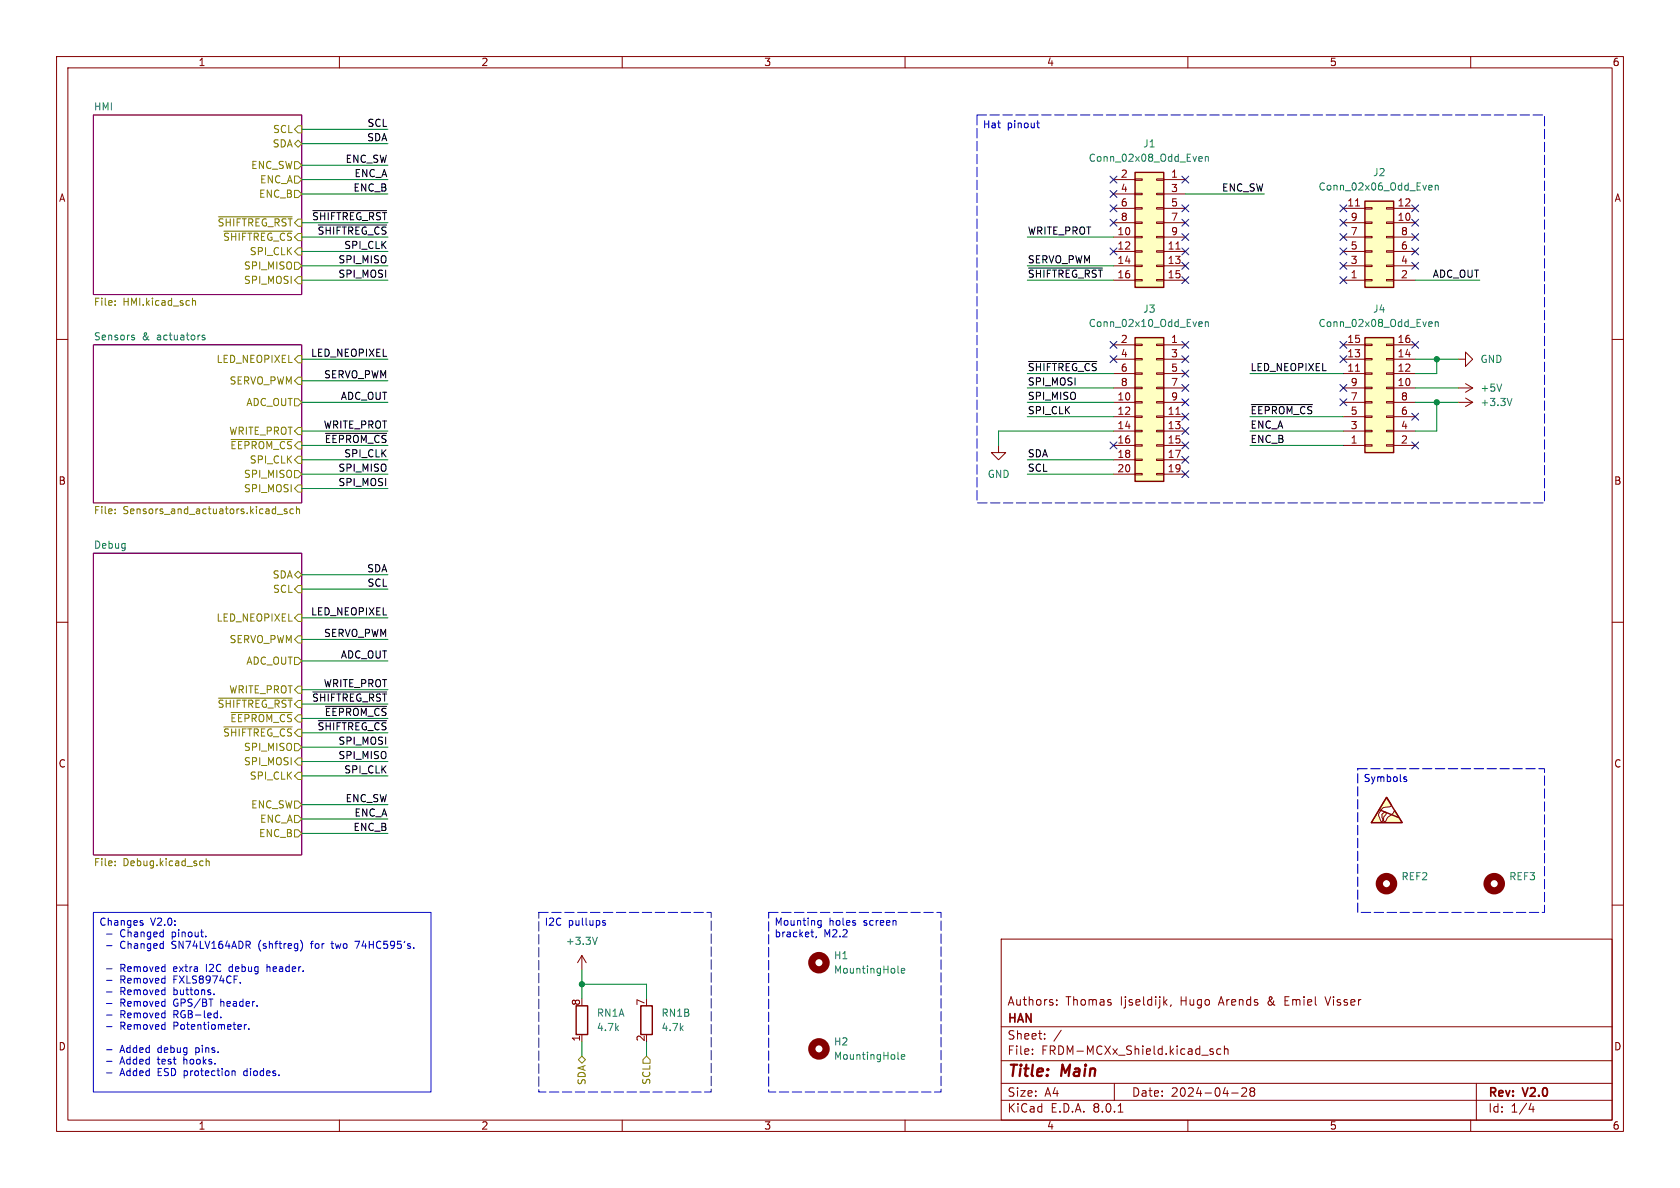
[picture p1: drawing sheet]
<svg xmlns="http://www.w3.org/2000/svg" width="297mm" height="210mm" viewBox="0 0 297 210" stroke-linecap="round" stroke-linejoin="round" font-family="sans-serif">
<g fill="none" stroke="#840000" stroke-width=".18">
<path d="M10 10h277v190h-277zM12 12h273v186h-273zM60 10v2M110 10v2M160 10v2M210 10v2M260 10v2M10 60h2M285 60h2M10 110h2M285 110h2M10 160h2"/>
<path d="M285 160h2M177 166h108v32h-108zM186.8 177.6v.1M186.8 176.8v.1M205.9 177.1l.4 .6M206.3 176.7l-.6 .6M207 177.6l-.1 .3M234.2 176.2l.5 1.5M60 198v2M110 198v2M160 198v2M177 194.5h108"/>
<path d="M177 191.5h108M177 187.5h108M177 181.5h108M182.5 186.3v.1M182.5 185.5v.1M184.7 183.6v.1M184.7 182.8v.1M187.6 182.1l-1.3 2M197 191.5v3M197.7 196.6h.8M210 198v2M213.9 185.7l.6 .4-.2 .3-.4-.1"/>
<path d="M214.5 185.5l-.4-.1-.2 .2M215.8 185.5l-.4-.1-.3 .3v.4l.1 .2h.6M216.5 185.5l.2-.1 .3 .1 .1 .9M216.5 184.9v1.5M217.7 193.2h1.2M219.5 192.4l.6-.1 .2 .1 .1 .3-.9 1.1h.9M221.2 192.9l-.2-.2 .2-.4 .5 .1 .1 .2-.3 .3M221.2 192.9l-.2 .3v.3l.2 .3 .5-.1 .1-.2-.1-.4-.2-.2M221.2 192.9h.3M260 198v2M261 191.5v6.5M270.7 195l-.4 1.1h.9"/>
<path d="M271 195.6v1"/>
</g>
<path d="M16.5 20.3h36.8v31.8h-36.8zM16.5 61h36.8v27.9h-36.8zM16.5 97.8h36.8v53.3h-36.8z" fill="none" stroke="#840084" stroke-width=".18"/>
<g fill="none" stroke="#848400" stroke-width=".18">
<path d="M38.6 38.3h13.1M52.1 25.4l.6-.6 .6 .6-.6 .6zM52.1 28.6h.6l.6 .6-.6 .6h-.6zM52.1 33.7h.6l.6 .6-.6 .6h-.6zM52.1 31.1h.6l.6 .7-.6 .6h-.6zM52.7 22.2h.6v1.3h-.6l-.6-.6zM20.4 53.2v.1M20.4 53.9v.1M34 52.7v1.3M34 53.3l.2-.2 .3 .1 .1 .8M39.6 40.9h12.1M52.1 46.4h.6l.6 .6-.6 .6h-.6z"/>
<path d="M52.7 48.9h.6v1.3h-.6l-.6-.7zM52.7 43.8h.6v1.3h-.6l-.6-.6zM40.8 77.7h10.9M52.1 70.5h.6l.6 .6-.6 .7h-.6zM52.7 62.9h.6v1.2h-.6l-.6-.6zM52.7 66.7h.6v1.2h-.6l-.6-.6zM52.7 75.6h.6v1.2h-.6l-.6-.6zM20.4 90.7v.1M20.4 90v.1M49 90.9h1M50.7 90h-.3l-.2 .1 .1 .2 .4 .1v.3h-.5M51.9 90h-.4l-.2 .2 .1 .5h.5"/>
<path d="M52.1 83.2h.6l.6 .6-.6 .7h-.6zM52.4 90.1l.2-.1h.3l.1 .8M52.4 89.5v1.3M52.7 80.6h.6v1.3h-.6l-.6-.6zM52.7 85.7h.6v1.3h-.6l-.6-.6zM52.1 101.6l.6-.6 .6 .6-.6 .6zM52.1 116.2h.6l.6 .6-.6 .7h-.6zM52.1 113l.6-.6h.6v1.3h-.6zM52.7 103.5h.6v1.3h-.6l-.6-.7zM52.7 108.6h.6v1.3h-.6l-.6-.7zM38.6 123.4h13.1M39.6 128.5h12.1"/>
<path d="M40.8 126h10.9M52.1 131.4h.6l.6 .7-.6 .6h-.6zM52.7 136.5h.6v1.3h-.6l-.6-.6zM52.7 134h.6v1.3h-.6l-.6-.7zM52.7 121.3h.6v1.3h-.6l-.6-.7zM20.4 152.3v.1M20.4 152.9v.1M35.8 152.2l.1 .1M35.9 153h-.1M36.4 151.8v1.2M36.4 152.3l.2-.1 .3 .1 .1 .7M52.1 141.6h.6l.6 .6-.6 .7h-.6z"/>
<path d="M52.1 144.1h.6l.6 .7-.6 .6h-.6zM52.1 146.7h.6l.6 .6-.6 .7h-.6z"/>
</g>
<path d="M23.4 59.7h.3l.1 .2-.2 .2h-.2M23.4 59.2l.3 .1M36.2 59.3l-.3-.1-.2 .2 .1 .2 .4 .1v.3h-.5" fill="none" stroke="#008484" stroke-width=".18"/>
<circle cx="245.1" cy="156.2" r="1.27" fill="none" stroke="#840000" stroke-width="1.3"/>
<path d="M245.1 140.9l.9 1.4-.3 .3-.5 .1a1.49 1.49 0 0 0-1.4 1l-.1 .5 .5 1.1 .2-.2-.1-1.1 .2-.2a.31 .31 0 0 1 .5-.1 .31 .31 0 0 1-.1 .5 .92 .92 0 0 0-.2 1 .44 .44 0 0 0 .5-.5l1-.9 .4-.5 1.3 2.1h-5.4z" fill="#ffffc2"/>
<path d="M243.8 143.1l3.5 1.4M245.1 141l2.8 4.4h-5.5z" fill="none" stroke="#840000" stroke-width=".25"/>
<path d="M245.1 140.9l.9 1.4-.3 .3-.5 .1a1.49 1.49 0 0 0-1.4 1l-.1 .5 .5 1.1 .2-.2-.1-1.1 .2-.2a.31 .31 0 0 1 .5-.1 .31 .31 0 0 1-.1 .5 .92 .92 0 0 0-.2 1 .44 .44 0 0 0 .5-.5l1-.9 .4-.5 1.3 2.1h-5.4z" fill="none" stroke="#840000" stroke-width=".18"/>
<path d="M200.7 59.7h5v25.4h-5z" fill="#ffffc2"/>
<g fill="none" stroke="#840000" stroke-width=".18">
<path d="M196.8 61h3.9M196.8 71.1h3.9M196.8 73.7h3.9M196.8 76.2h3.9M196.8 78.7h3.9M196.8 63.5h3.9M196.8 66h3.9M196.8 68.6h3.9M200.7 78.6h1.2v.3h-1.2zM200.7 76.1h1.2v.2h-1.2zM200.7 73.5h1.2v.3h-1.2zM200.7 71h1.2v.2h-1.2z"/>
<path d="M200.7 68.5h1.2v.2h-1.2zM200.7 65.9h1.2v.3h-1.2zM200.7 63.4h1.2v.2h-1.2zM200.7 60.8h1.2v.3h-1.2zM204.5 78.6h1.2v.3h-1.2zM204.5 76.1h1.2v.2h-1.2zM204.5 73.5h1.2v.3h-1.2zM204.5 71h1.2v.2h-1.2zM204.5 68.5h1.2v.2h-1.2zM204.5 65.9h1.2v.3h-1.2zM204.5 63.4h1.2v.2h-1.2zM204.5 60.8h1.2v.3h-1.2z"/>
<path d="M205.7 61h3.8M205.7 71.1h3.8M205.7 73.7h3.8M205.7 76.2h3.8M205.7 78.7h3.8M205.7 63.5h3.8M205.7 66h3.8M205.7 68.6h3.8M207.9 73.2h.7M196.8 81.3h3.9M196.8 83.8h3.9M200.7 83.7h1.2v.2h-1.2z"/>
<path d="M200.7 81.2h1.2v.2h-1.2zM204.5 83.7h1.2v.2h-1.2zM204.5 81.2h1.2v.2h-1.2zM205.7 81.3h3.8M205.7 83.8h3.8M102.9 168.9l-.8 1.3M102.9 168.9v2.6M102.9 168.9l.7 1.3M102.9 182.9v1.3"/>
</g>
<path d="M200.7 59.7h5v25.4h-5zM101.9 177.8h2v5.1h-2zM113.3 177.8h2v5.1h-2z" fill="none" stroke="#840000" stroke-width=".25"/>
<path d="M212.1 56.9h.4v.3l-.6 .1M212.5 57.7h-.4M213.1 57l.2-.1h.3v.8M213.1 56.9v.8M105.6 165.7l-.4 1.2M158.7 171.8l.2 .2M159.3 171.6l.6-.1v-.3h-.4l-.2 .2 .1 .6h.5M158.7 187.1l.2 .2M159.3 186.8l.6-.1v-.2l-.4-.1-.2 .2 .1 .6h.5" fill="none" stroke="#008484" stroke-width=".18"/>
<g fill="none" stroke="#840000" stroke-width="1.3">
<circle cx="264.2" cy="156.2" r="1.27"/>
<circle cx="144.8" cy="170.2" r="1.27"/>
<circle cx="144.8" cy="185.4" r="1.27"/>
</g>
<path d="M241.3 35.6h5.1v15.2h-5.1z" fill="#ffffc2"/>
<g fill="none" stroke="#840000" stroke-width=".18">
<path d="M237.5 39.4h3.8M237.5 36.8h3.8M239.6 36.4h.8M241.3 36.7h1.3v.3h-1.3zM241.3 39.2h1.3v.3h-1.3zM245.1 36.7h1.3v.3h-1.3zM245.1 39.2h1.3v.3h-1.3zM246.4 39.4h3.8M246.4 36.8h3.8M237.5 49.5h3.8M237.5 47h3.8M237.5 44.5h3.8"/>
<path d="M237.5 41.9h3.8M241.3 41.8h1.3v.2h-1.3zM241.3 44.3h1.3v.3h-1.3zM241.3 46.9h1.3v.2h-1.3zM241.3 49.4h1.3v.3h-1.3zM245.1 41.8h1.3v.2h-1.3zM245.1 44.3h1.3v.3h-1.3zM245.1 46.9h1.3v.2h-1.3zM245.1 49.4h1.3v.3h-1.3zM246.4 49.5h3.8M246.4 47h3.8M246.4 44.5h3.8"/>
<path d="M246.4 41.9h3.8M257.8 71.1h2.5M257.8 68.6h2.5M259.1 70.4l1.2 .7M259.1 67.8l1.2 .8M260.3 71.1l-1.2 .8M260.3 68.6l-1.2 .7"/>
</g>
<path d="M241.3 35.6h5.1v15.2h-5.1z" fill="none" stroke="#840000" stroke-width=".25"/>
<path d="M252.8 32.8h.3l.1 .3-.6 .1M253.1 33.5l-.3 .1M253.7 32.9l.2-.1h.3l.1 .8M253.7 32.8v.8M265.5 67.9l-.4 1.3M267.3 70.4l-.4 1.3" fill="none" stroke="#008484" stroke-width=".18"/>
<path d="M241.3 59.7h5.1v20.3h-5.1z" fill="#ffffc2"/>
<g fill="none" stroke="#840000" stroke-width=".18">
<path d="M176.5 78.7v1.3h1.3l-1.3 1.3-1.2-1.3h1.2M237.5 78.7h3.8M237.5 68.6h3.8M237.5 66h3.8M237.5 63.5h3.8M237.5 61h3.8M237.5 76.2h3.8M237.5 73.7h3.8M237.5 71.1h3.8M239.6 65.6h.8M241.3 60.8h1.3v.3h-1.3zM241.3 63.4h1.3v.2h-1.3z"/>
<path d="M241.3 65.9h1.3v.3h-1.3zM241.3 68.5h1.3v.2h-1.3zM241.3 71h1.3v.2h-1.3zM241.3 73.5h1.3v.3h-1.3zM241.3 76.1h1.3v.2h-1.3zM241.3 78.6h1.3v.3h-1.3zM245.1 60.8h1.3v.3h-1.3zM245.1 63.4h1.3v.2h-1.3zM245.1 65.9h1.3v.3h-1.3zM245.1 68.5h1.3v.2h-1.3zM245.1 71h1.3v.2h-1.3zM245.1 73.5h1.3v.3h-1.3z"/>
<path d="M245.1 76.1h1.3v.2h-1.3zM245.1 78.6h1.3v.3h-1.3zM246.4 78.7h3.8M246.4 68.6h3.8M246.4 66h3.8M246.4 63.5h3.8M246.4 61h3.8M246.4 76.2h3.8M246.4 73.7h3.8M246.4 71.1h3.8M257.8 63.5h1.3v-1.3l1.2 1.3-1.2 1.3v-1.3"/>
</g>
<path d="M241.3 59.7h5.1v20.3h-5.1z" fill="none" stroke="#840000" stroke-width=".25"/>
<path d="M252.8 56.9h.3l.1 .3-.6 .1M253.1 57.7h-.3M253.7 57l.2-.1h.3l.1 .8M253.7 56.9v.8" fill="none" stroke="#008484" stroke-width=".18"/>
<path d="M200.7 30.5h5v20.3h-5z" fill="#ffffc2"/>
<g fill="none" stroke="#840000" stroke-width=".18">
<path d="M196.8 31.8h3.9M196.8 34.3h3.9M196.8 36.8h3.9M196.8 39.4h3.9M200.7 39.2h1.2v.3h-1.2zM200.7 36.7h1.2v.3h-1.2zM200.7 34.2h1.2v.2h-1.2zM200.7 31.6h1.2v.3h-1.2zM204.5 39.2h1.2v.3h-1.2zM204.5 36.7h1.2v.3h-1.2zM204.5 34.2h1.2v.2h-1.2zM204.5 31.6h1.2v.3h-1.2z"/>
<path d="M205.7 31.8h3.8M205.7 34.3h3.8M205.7 36.8h3.8M205.7 39.4h3.8M196.8 41.9h3.9M196.8 44.5h3.9M196.8 47h3.9M196.8 49.5h3.9M200.7 49.4h1.2v.3h-1.2zM200.7 46.9h1.2v.2h-1.2zM200.7 44.3h1.2v.3h-1.2zM200.7 41.8h1.2v.2h-1.2z"/>
<path d="M204.5 49.4h1.2v.3h-1.2zM204.5 46.9h1.2v.2h-1.2zM204.5 44.3h1.2v.3h-1.2zM204.5 41.8h1.2v.2h-1.2zM205.7 41.9h3.8M205.7 44.5h3.8M205.7 47h3.8M205.7 49.5h3.8M207.9 44h.7"/>
</g>
<path d="M200.7 30.5h5v20.3h-5z" fill="none" stroke="#840000" stroke-width=".25"/>
<path d="M212.1 27.7h.4v.3l-.6 .1M212.5 28.5h-.4M213.1 27.8l.2-.1h.3v.8M213.1 27.7v.8" fill="none" stroke="#008484" stroke-width=".18"/>
<path d="M102.2 187.3l.7-.6 .6 .6-.6 .7zM113.7 187.3l.6-.6 .6 .6v.7h-1.2z" fill="none" stroke="#848400" stroke-width=".18"/>
<path d="M55.3 37.2h13.1M56.3 39.8h12.1M181.8 47.4h13.1M57.5 76.6h10.9M181.8 63.9h12.1M221.2 71.5h10.8M55.3 122.3h13.1M56.3 127.4h12.1M57.5 124.9h10.9" fill="none" stroke="#000" stroke-width=".18"/>
<path d="M172.7 20.3h100.3v68.6h-100.3zM240 135.9h33v25.4h-33zM95.2 161.3h30.5v31.7h-30.5zM135.9 161.3h30.5v31.7h-30.5z" fill="none" stroke="#0000c2" stroke-width=".18" stroke-dasharray="1.7 .6"/>
<g fill="none" stroke="#0000c2" stroke-width=".18">
<path d="M183.3 21.7h.5M183.4 21.3v1.1l.4 .2M248.2 137.7l.5 .2-.1 .2-.3 .1M248.2 137.4h.4M16.5 161.3h59.7v31.7h-59.7zM18.8 165.1h1M18.8 167.2h1M18.8 171.3h1M18.8 173.3h1M18.8 175.3h1M18.8 177.4h1M18.8 179.4h1"/>
<path d="M24.9 163.1l.3 .1 .1 .2-.2 .2h-.2M24.9 162.7l.3 .1M36.4 165.5v.1M37.8 175.7v.1M39 179.8v.1M40.6 171l-.1 .1 .1 .6M47.2 170.5v1.2M47.6 170.9l-.4 .1M53.2 166.3a1.49 1.49 0 0 1 0 1.8M54.9 166.8h.5M55.1 166.4v1.3M58.5 166.8h.5"/>
<path d="M58.7 166.4v1.1l.3 .2M62.7 166.4h.9l-.6 1.3M106.6 163.1l.4 .1 .1 .2-.2 .2-.4-.1M106.6 162.8h.4M143.6 165.5l.2 .1M144.3 165.5l-.1 .3M144.6 163.4l.2 .2 .4-.1M145.2 162.7v1l-.3 .3-.3-.1M145.2 162.8l-.4-.1-.2 .1M18.8 181.5h1M18.8 185.6h1M18.8 187.6h1"/>
<path d="M18.8 189.7h1M41.2 189.3l.4 .2v.6M43.2 189.4l-.1 .1 .1 .6M43.2 181.1v.9M43.6 181.1l-.4 .3M44 181.8v.2"/>
</g>
<g fill="none" stroke="#008400" stroke-width=".18">
<path d="M53.3 22.9h15.3M53.3 31.8h15.3M53.3 29.2h15.3M53.3 25.4h15.3M53.3 39.4h15.3M53.3 34.3h15.3M209.5 34.3h14M53.3 47h15.3M53.3 49.5h15.3M53.3 41.9h15.3M53.3 44.5h15.3M181.6 47h15.2"/>
<path d="M181.6 49.5h15.2M181.6 41.9h15.2M250.2 49.5h11.4M53.3 78.7h15.3M53.3 67.3h15.3M53.3 71.1h15.3M53.3 63.5h15.3M53.3 76.2h15.3M181.6 71.1h15.2M181.6 68.6h15.2M181.6 73.7h15.2M181.6 66h15.2"/>
<path d="M196.8 76.2h-20.3v2.5M221 78.7h16.5M221 76.2h16.5M221 73.7h16.5M221 66h16.5M250.2 71.1h7.6M250.2 63.5h7.6M250.2 68.6h7.6M254 71.1v5.1h-3.8M254 63.5v2.5h-3.8M53.3 81.3h15.3M53.3 86.4h15.3"/>
<path d="M53.3 83.8h15.3M181.6 81.3h15.2M181.6 83.8h15.2M53.3 104.1h15.3M53.3 101.6h15.3M53.3 109.2h15.3M53.3 113h15.3M53.3 116.8h15.3M53.3 121.9h15.3M53.3 132.1h15.3M53.3 137.2h15.3M53.3 134.6h15.3"/>
<path d="M53.3 129.5h15.3M53.3 124.5h15.3M53.3 127h15.3M53.3 144.8h15.3M53.3 147.3h15.3M53.3 142.2h15.3M102.9 171.5v5M102.9 174h11.4v2.5M102.9 184.2v2.5M114.3 184.2v2.5"/>
</g>
<g fill="none" stroke="#000084" stroke-width=".18">
<path d="M196.2 31.1l1.3 1.3M196.2 36.2l1.3 1.2M196.2 38.8l1.3 1.2M196.2 33.7l1.3 1.2M197.5 36.2l-1.3 1.2M197.5 31.1l-1.3 1.3M197.5 38.8l-1.3 1.2M197.5 33.7l-1.3 1.2M208.9 31.1l1.3 1.3M208.9 38.8l1.3 1.2M208.9 36.2l1.3 1.2M210.2 31.1l-1.3 1.3"/>
<path d="M210.2 38.8l-1.3 1.2M210.2 36.2l-1.3 1.2M236.9 36.2l1.2 1.2M236.9 38.8l1.2 1.2M238.1 36.2l-1.2 1.2M238.1 38.8l-1.2 1.2M249.6 38.8l1.2 1.2M249.6 36.2l1.2 1.2M250.8 38.8l-1.2 1.2M250.8 36.2l-1.2 1.2M196.2 43.8l1.3 1.3M197.5 43.8l-1.3 1.3"/>
<path d="M208.9 41.3l1.3 1.2M208.9 43.8l1.3 1.3M208.9 48.9l1.3 1.2M208.9 46.4l1.3 1.2M210.2 41.3l-1.3 1.2M210.2 43.8l-1.3 1.3M210.2 48.9l-1.3 1.2M210.2 46.4l-1.3 1.2M236.9 41.3l1.2 1.2M236.9 46.4l1.2 1.2M236.9 43.8l1.2 1.3M236.9 48.9l1.2 1.2"/>
<path d="M238.1 41.3l-1.2 1.2M238.1 48.9l-1.2 1.2M238.1 46.4l-1.2 1.2M238.1 43.8l-1.2 1.3M249.6 41.3l1.2 1.2M249.6 46.4l1.2 1.2M249.6 43.8l1.2 1.3M250.8 41.3l-1.2 1.2M250.8 46.4l-1.2 1.2M250.8 43.8l-1.2 1.3M196.2 78.1l1.3 1.2M196.2 60.4l1.3 1.2"/>
<path d="M196.2 62.9l1.3 1.2M197.5 78.1l-1.3 1.2M197.5 60.4l-1.3 1.2M197.5 62.9l-1.3 1.2M208.9 68l1.3 1.2M208.9 75.6l1.3 1.2M208.9 65.4l1.3 1.2M208.9 73.1l1.3 1.2M208.9 70.5l1.3 1.2M208.9 78.1l1.3 1.2M208.9 60.4l1.3 1.2M208.9 62.9l1.3 1.2"/>
<path d="M210.2 68l-1.3 1.2M210.2 65.4l-1.3 1.2M210.2 75.6l-1.3 1.2M210.2 73.1l-1.3 1.2M210.2 70.5l-1.3 1.2M210.2 78.1l-1.3 1.2M210.2 60.4l-1.3 1.2M210.2 62.9l-1.3 1.2M236.9 60.4l1.2 1.2M236.9 68l1.2 1.2M236.9 62.9l1.2 1.2M236.9 70.5l1.2 1.2"/>
<path d="M238.1 60.4l-1.2 1.2M238.1 68l-1.2 1.2M238.1 62.9l-1.2 1.2M238.1 70.5l-1.2 1.2M249.6 73.1l1.2 1.2M249.6 78.1l1.2 1.2M249.6 60.4l1.2 1.2M250.8 73.1l-1.2 1.2M250.8 78.1l-1.2 1.2M250.8 60.4l-1.2 1.2M208.9 80.7l1.3 1.2M208.9 83.2l1.3 1.2"/>
<path d="M210.2 80.7l-1.3 1.2M210.2 83.2l-1.3 1.2"/>
</g>
<g fill="#008400" stroke="#008400" stroke-width=".18">
<circle cx="254" cy="71.1" r=".46"/>
<circle cx="254" cy="63.5" r=".46"/>
<circle cx="102.9" cy="174" r=".46"/>
</g>
<g font-size="2.8" fill="#840000">
<text x="178" y="190.9">Title:</text>
<text x="187.7" y="190.9">Main</text>
</g>
<g font-size="2.1" fill="#840000">
<text x="178" y="178">Authors:</text>
<text x="188.4" y="178">Thomas</text>
<text x="198.1" y="178">Ijseldijk,</text>
<text x="208.8" y="178">Hugo</text>
<text x="215.8" y="178">Arends</text>
<text x="224.5" y="178">&amp;</text>
<text x="227.7" y="178">Emiel</text>
<text x="235.1" y="178">Visser</text>
<text x="178" y="184">Sheet:</text>
<text x="178" y="181.2">HAN</text>
<text x="178" y="186.7">File:</text>
<text x="184.1" y="186.7">FRDM-MCXx_Shield.kicad_sch</text>
<text x="178" y="196.9">KiCad</text>
<text x="178" y="194.1">Size:</text>
<text x="184.7" y="194.1">A4</text>
<text x="185.7" y="196.9">E.D.A.</text>
<text x="193.3" y="196.9">8.0.1</text>
<text x="200" y="194.1">Date:</text>
<text x="207" y="194.1">2024-04-28</text>
<text x="263" y="194.3">Rev:</text>
<text x="263" y="196.9">Id:</text>
<text x="267.1" y="196.9">1/4</text>
<text x="269.4" y="194.3">V2.0</text>
</g>
<g font-size="1.8" fill="#840000">
<text x="35" y="11.9">1</text>
<text x="85" y="11.9">2</text>
<text x="135" y="11.9">3</text>
<text x="185" y="11.9">4</text>
<text x="235" y="11.9">5</text>
<text x="285" y="11.9">6</text>
<text x="10.3" y="35.9">A</text>
<text x="198" y="31.5">2</text>
<text x="198" y="34">4</text>
<text x="206.9" y="31.5">1</text>
<text x="206.9" y="34">3</text>
<text x="285.3" y="35.9">A</text>
<text x="197.4" y="41.7">10</text>
<text x="198" y="36.6">6</text>
<text x="198" y="39.1">8</text>
<text x="206.9" y="36.6">5</text>
<text x="206.9" y="39.1">7</text>
<text x="206.9" y="41.7">9</text>
<text x="238.1" y="36.6">11</text>
<text x="238.7" y="41.7">7</text>
<text x="238.7" y="39.1">9</text>
<text x="247" y="39.1">10</text>
<text x="247" y="36.6">12</text>
<text x="247.6" y="41.7">8</text>
<text x="197.4" y="44.2">12</text>
<text x="197.4" y="46.7">14</text>
<text x="206.3" y="44.2">11</text>
<text x="206.3" y="46.7">13</text>
<text x="238.7" y="46.7">3</text>
<text x="238.7" y="44.2">5</text>
<text x="247.6" y="46.7">4</text>
<text x="247.6" y="44.2">6</text>
<text x="206.3" y="49.3">15</text>
<text x="238.7" y="49.3">1</text>
<text x="247.6" y="49.3">2</text>
<text x="198" y="60.7">2</text>
<text x="198" y="63.2">4</text>
<text x="198" y="65.8">6</text>
<text x="206.9" y="60.7">1</text>
<text x="206.9" y="63.2">3</text>
<text x="206.9" y="65.8">5</text>
<text x="238.1" y="65.8">11</text>
<text x="238.1" y="63.2">13</text>
<text x="238.1" y="60.7">15</text>
<text x="247" y="65.8">12</text>
<text x="247" y="63.2">14</text>
<text x="247" y="60.7">16</text>
<text x="197.4" y="70.9">10</text>
<text x="198" y="68.3">8</text>
<text x="206.9" y="68.3">7</text>
<text x="206.9" y="70.9">9</text>
<text x="238.7" y="70.9">7</text>
<text x="238.7" y="68.3">9</text>
<text x="247" y="68.3">10</text>
<text x="247.6" y="70.9">8</text>
<text x="197.4" y="73.4">12</text>
<text x="197.4" y="75.9">14</text>
<text x="206.3" y="73.4">11</text>
<text x="206.3" y="75.9">13</text>
<text x="238.7" y="75.9">3</text>
<text x="238.7" y="73.4">5</text>
<text x="247.6" y="75.9">4</text>
<text x="247.6" y="73.4">6</text>
<text x="197.4" y="78.5">16</text>
<text x="197.4" y="81">18</text>
<text x="197.4" y="83.6">20</text>
<text x="206.3" y="78.5">15</text>
<text x="206.3" y="81">17</text>
<text x="206.3" y="83.6">19</text>
<text x="238.7" y="78.5">1</text>
<text x="247.6" y="78.5">2</text>
<text x="10.3" y="85.9">B</text>
<text x="285.3" y="85.9">B</text>
<text x="10.3" y="135.9">C</text>
<text x="285.3" y="135.9">C</text>
<text x="102.6" y="177.9" transform="rotate(-90 102.6 177.9)">8</text>
<text x="114" y="177.9" transform="rotate(-90 114 177.9)">7</text>
<text x="10.3" y="185.9">D</text>
<text x="102.6" y="184.2" transform="rotate(-90 102.6 184.2)">1</text>
<text x="114" y="184.2" transform="rotate(-90 114 184.2)">2</text>
<text x="285.3" y="185.9">D</text>
<text x="35" y="199.9">1</text>
<text x="85" y="199.9">2</text>
<text x="135" y="199.9">3</text>
<text x="185" y="199.9">4</text>
<text x="235" y="199.9">5</text>
<text x="285" y="199.9">6</text>
</g>
<g font-size="1.8" fill="#008484">
<text x="16.5" y="19.6">HMI</text>
<text x="192.4" y="28.8">Conn_02x08_Odd_Even</text>
<text x="202" y="26.3">J1</text>
<text x="233" y="33.9">Conn_02x06_Odd_Even</text>
<text x="242.6" y="31.3">J2</text>
<text x="192.4" y="58">Conn_02x10_Odd_Even</text>
<text x="202" y="55.5">J3</text>
<text x="233" y="58">Conn_02x08_Odd_Even</text>
<text x="242.6" y="55.5">J4</text>
<text x="16.5" y="60.2">Sensors</text>
<text x="25.1" y="60.2">&amp;</text>
<text x="27.9" y="60.2">actuators</text>
<text x="261.6" y="64.4">GND</text>
<text x="261.6" y="72">+3.3V</text>
<text x="261.6" y="69.4">+5V</text>
<text x="174.5" y="84.7">GND</text>
<text x="16.5" y="97.1">Debug</text>
<text x="247.7" y="155.8">REF2</text>
<text x="266.7" y="155.8">REF3</text>
<text x="99.9" y="167.2">+3.3V</text>
<text x="147.3" y="169.8">H1</text>
<text x="147.3" y="172.3">MountingHole</text>
<text x="105.4" y="179.9">RN1A</text>
<text x="116.8" y="179.9">RN1B</text>
<text x="105.4" y="182.5">4.7k</text>
<text x="116.8" y="182.5">4.7k</text>
<text x="147.3" y="185">H2</text>
<text x="147.3" y="187.6">MountingHole</text>
</g>
<g font-size="1.8" fill="#848400">
<text x="48.2" y="23.7">SCL</text>
<text x="48.1" y="26.3">SDA</text>
<text x="44.3" y="30.1">ENC_SW</text>
<text x="45.7" y="35.2">ENC_B</text>
<text x="45.9" y="32.6">ENC_A</text>
<text x="38.4" y="40.2">~{SHIFTREG_RST}</text>
<text x="39.3" y="42.8">~{SHIFTREG_CS}</text>
<text x="43" y="47.9">SPI_MISO</text>
<text x="44.1" y="45.3">SPI_CLK</text>
<text x="43" y="50.4">SPI_MOSI</text>
<text x="16.5" y="54.4">File:</text>
<text x="21.7" y="54.4">HMI.kicad_sch</text>
<text x="38.2" y="64.4">LED_NEOPIXEL</text>
<text x="40.5" y="68.2">SERVO_PWM</text>
<text x="43.5" y="72">ADC_OUT</text>
<text x="40.4" y="77.1">WRITE_PROT</text>
<text x="40.6" y="79.6">~{EEPROM_CS}</text>
<text x="44.1" y="82.1">SPI_CLK</text>
<text x="43" y="87.2">SPI_MOSI</text>
<text x="43" y="84.7">SPI_MISO</text>
<text x="16.5" y="91.2">File:</text>
<text x="21.7" y="91.2">Sensors_and_actuators.kicad_sch</text>
<text x="48.1" y="102.5">SDA</text>
<text x="48.2" y="105">SCL</text>
<text x="38.2" y="110.1">LED_NEOPIXEL</text>
<text x="40.5" y="113.9">SERVO_PWM</text>
<text x="43.5" y="117.7">ADC_OUT</text>
<text x="38.4" y="125.3">~{SHIFTREG_RST}</text>
<text x="40.4" y="122.8">WRITE_PROT</text>
<text x="39.3" y="130.4">~{SHIFTREG_CS}</text>
<text x="40.6" y="127.9">~{EEPROM_CS}</text>
<text x="43" y="135.5">SPI_MOSI</text>
<text x="43" y="132.9">SPI_MISO</text>
<text x="44.1" y="138">SPI_CLK</text>
<text x="44.3" y="143.1">ENC_SW</text>
<text x="45.7" y="148.2">ENC_B</text>
<text x="45.9" y="145.6">ENC_A</text>
<text x="16.5" y="153.4">File:</text>
<text x="21.7" y="153.4">Debug.kicad_sch</text>
<text x="103.7" y="191.9" transform="rotate(-90 103.7 191.9)">SDA</text>
<text x="115.2" y="191.9" transform="rotate(-90 115.2 191.9)">SCL</text>
</g>
<g font-size="1.8">
<text x="64.9" y="22.5">SCL</text>
<text x="61" y="28.9">ENC_SW</text>
<text x="64.8" y="25.1">SDA</text>
<text x="62.4" y="33.9">ENC_B</text>
<text x="62.6" y="31.4">ENC_A</text>
<text x="215.9" y="33.9">ENC_SW</text>
<text x="55.1" y="39">~{SHIFTREG_RST}</text>
<text x="56" y="41.6">~{SHIFTREG_CS}</text>
<text x="181.6" y="41.6">WRITE_PROT</text>
<text x="59.7" y="46.6">SPI_MISO</text>
<text x="60.8" y="44.1">SPI_CLK</text>
<text x="181.6" y="46.6">SERVO_PWM</text>
<text x="59.7" y="49.2">SPI_MOSI</text>
<text x="181.6" y="49.2">~{SHIFTREG_RST}16</text>
<text x="253.2" y="49.2">ADC_OUT</text>
<text x="54.9" y="63.2">LED_NEOPIXEL</text>
<text x="181.6" y="65.7">~{SHIFTREG_CS}</text>
<text x="221" y="65.7">LED_NEOPIXEL</text>
<text x="57.2" y="67">SERVO_PWM</text>
<text x="60.2" y="70.8">ADC_OUT</text>
<text x="181.6" y="70.8">SPI_MISO</text>
<text x="181.6" y="68.2">SPI_MOSI</text>
<text x="57.1" y="75.9">WRITE_PROT</text>
<text x="181.6" y="73.3">SPI_CLK</text>
<text x="221" y="73.3">~{EEPROM_CS}</text>
<text x="221" y="75.9">ENC_A</text>
<text x="57.3" y="78.4">~{EEPROM_CS}</text>
<text x="59.7" y="83.5">SPI_MISO</text>
<text x="60.8" y="80.9">SPI_CLK</text>
<text x="181.6" y="83.5">SCL</text>
<text x="181.6" y="80.9">SDA</text>
<text x="221" y="78.4">ENC_B</text>
<text x="59.7" y="86">SPI_MOSI</text>
<text x="64.8" y="101.3">SDA</text>
<text x="64.9" y="103.8">SCL</text>
<text x="54.9" y="108.9">LED_NEOPIXEL</text>
<text x="57.2" y="112.7">SERVO_PWM</text>
<text x="60.2" y="116.5">ADC_OUT</text>
<text x="55.1" y="124.1">~{SHIFTREG_RST}</text>
<text x="57.1" y="121.6">WRITE_PROT</text>
<text x="56" y="129.2">~{SHIFTREG_CS}</text>
<text x="57.3" y="126.7">~{EEPROM_CS}</text>
<text x="59.7" y="131.7">SPI_MOSI</text>
<text x="59.7" y="134.3">SPI_MISO</text>
<text x="60.8" y="136.8">SPI_CLK</text>
<text x="61" y="141.9">ENC_SW</text>
<text x="62.4" y="147">ENC_B</text>
<text x="62.6" y="144.4">ENC_A</text>
</g>
<g font-size="1.8" fill="#0000c2">
<text x="173.7" y="23">Hat</text>
<text x="178" y="23">pinout</text>
<text x="241" y="138.6">Symbols</text>
<text x="17.5" y="164">Changes</text>
<text x="21.4" y="166">Changed</text>
<text x="26.6" y="164">V2.0:</text>
<text x="30.7" y="166">pinout.</text>
<text x="96.2" y="164">I2C</text>
<text x="100.5" y="164">pullups</text>
<text x="136.8" y="164">Mounting</text>
<text x="136.8" y="166">bracket,</text>
<text x="145.6" y="166">M2.2</text>
<text x="146.5" y="164">holes</text>
<text x="152.8" y="164">screen</text>
<text x="21.4" y="168.1">Changed</text>
<text x="21.4" y="172.1">Removed</text>
<text x="30.7" y="168.1">SN74LV164ADR</text>
<text x="31" y="172.1">extra</text>
<text x="36.9" y="172.1">I2C</text>
<text x="41.2" y="172.1">debug</text>
<text x="46.2" y="168.1">(shftreg)</text>
<text x="48" y="172.1">header.</text>
<text x="55.7" y="168.1">for</text>
<text x="59.5" y="168.1">two</text>
<text x="63.9" y="168.1">74HC595's.</text>
<text x="21.4" y="174.2">Removed</text>
<text x="21.4" y="176.2">Removed</text>
<text x="21.4" y="178.3">Removed</text>
<text x="31" y="174.2">FXLS8974CF.</text>
<text x="31" y="176.2">buttons.</text>
<text x="31" y="178.3">GPS/BT</text>
<text x="39.4" y="178.3">header.</text>
<text x="21.4" y="180.3">Removed</text>
<text x="21.4" y="182.4">Removed</text>
<text x="31" y="180.3">RGB-led.</text>
<text x="31" y="182.4">Potentiometer.</text>
<text x="21.4" y="186.5">Added</text>
<text x="21.4" y="188.5">Added</text>
<text x="21.4" y="190.5">Added</text>
<text x="28.2" y="186.5">debug</text>
<text x="28.2" y="188.5">test</text>
<text x="28.2" y="190.5">ESD protection</text>
<text x="32.9" y="188.5">hooks.</text>
<text x="35" y="186.5">pins.</text>
<text x="43.8" y="190.5">diodes.</text>
</g>
</svg>
